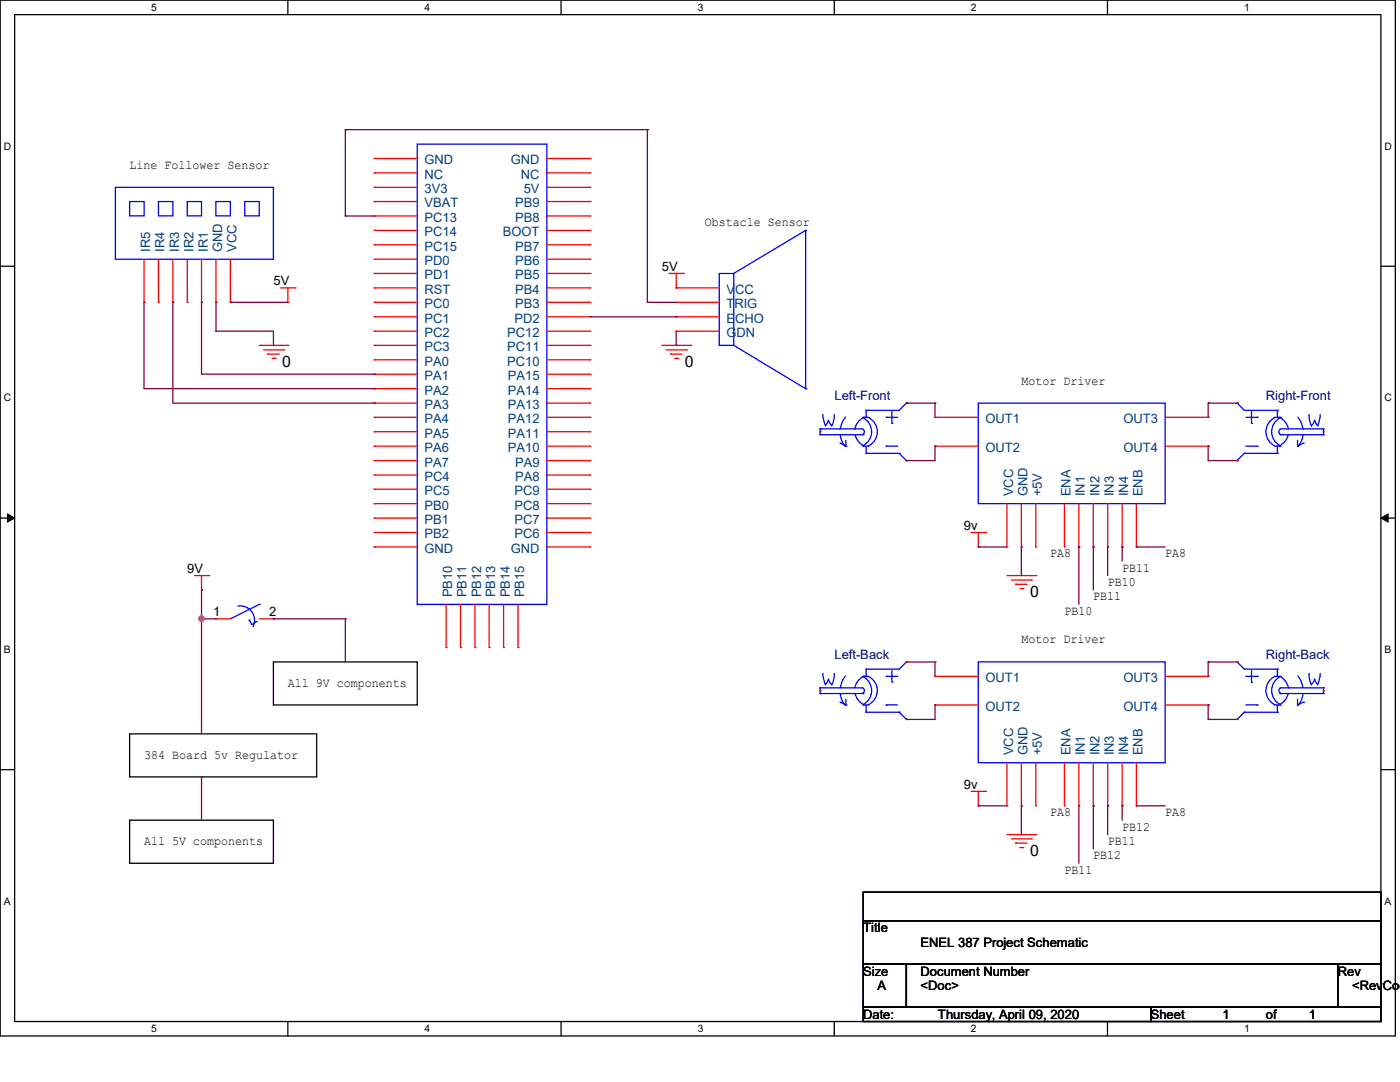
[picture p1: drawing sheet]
<svg xmlns="http://www.w3.org/2000/svg" width="279mm" height="216mm" viewBox="0 0 279 216" stroke-linecap="round" stroke-linejoin="round" font-family="sans-serif">
<path d="M0 0h278.5v206.7h-278.5zM2.9 2.9h272.7v200.9h-272.7z" fill="none" stroke="#000" stroke-width=".25"/>
<g fill="#fff">
<path d="M30.2 .3h1.1v2.3h-1.1z"/>
<path d="M30.2 204.1h1.1v2.3h-1.1z"/>
</g>
<path d="M57.4 0v2.9M57.4 203.8v2.9" fill="none" stroke="#000" stroke-width=".25"/>
<g fill="#fff">
<path d="M84.7 .3h1.1v2.3h-1.1z"/>
<path d="M84.7 204.1h1.1v2.3h-1.1z"/>
</g>
<path d="M112 0v2.9M112 203.8v2.9" fill="none" stroke="#000" stroke-width=".25"/>
<g fill="#fff">
<path d="M139.2 .3h1.1v2.3h-1.1z"/>
<path d="M139.2 204.1h1.1v2.3h-1.1z"/>
</g>
<path d="M166.5 0v2.9M166.5 203.8v2.9" fill="none" stroke="#000" stroke-width=".25"/>
<g fill="#fff">
<path d="M193.8 .3h1.1v2.3h-1.1z"/>
<path d="M193.8 204.1h1.1v2.3h-1.1z"/>
</g>
<path d="M221 0v2.9M221 203.8v2.9" fill="none" stroke="#000" stroke-width=".25"/>
<g fill="#fff">
<path d="M248.3 .3h1.1v2.3h-1.1z"/>
<path d="M248.3 204.1h1.1v2.3h-1.1z"/>
<path d="M.8 28h1.4v2.3h-1.4z"/>
<path d="M276.3 28h1.4v2.3h-1.4z"/>
<path d="M.8 78.2h1.4v2.3h-1.4z"/>
<path d="M276.3 78.2h1.4v2.3h-1.4z"/>
</g>
<path d="M0 53.1h2.9M275.6 53.1h2.9" fill="none" stroke="#000" stroke-width=".25"/>
<g fill="#fff">
<path d="M.8 128.5h1.3v2.2h-1.3z"/>
<path d="M276.3 128.5h1.3v2.2h-1.3z"/>
</g>
<path d="M0 103.4h2.9M275.6 103.4h2.9" fill="none" stroke="#000" stroke-width=".25"/>
<path d="M1.5 102.5l1.4 .9-1.4 .8zM275.6 103.4l1.4-.9v1.7z" fill="#000" stroke="#000" stroke-width=".2"/>
<g fill="#fff">
<path d="M.8 178.7h1.3v2.2h-1.3z"/>
<path d="M276.3 178.7h1.3v2.2h-1.3z"/>
</g>
<path d="M54.6 132.1h28.7v8.6h-28.7zM0 153.6h2.9M25.9 146.4h37.3v8.6h-37.3zM275.6 153.6h2.9M25.9 163.7h28.7v8.6h-28.7zM172.3 178h103.3v5.7h-103.3zM172.3 183.7h103.3v8.7h-103.3zM172.3 192.4h8.6v8.6h-8.6zM180.9 192.4h86.1v8.6h-86.1zM267 192.4h8.6v8.6h-8.6zM172.3 201h57.4v2.8h-57.4zM229.7 201h45.9v2.8h-45.9z" fill="none" stroke="#000" stroke-width=".25"/>
<g fill="none" stroke="#f00" stroke-width=".25">
<path d="M74.7 31.6h.1M74.7 34.5h.1M74.7 37.4h.1M74.7 31.6h8.6M74.7 34.5h8.6M74.7 37.4h8.6M109.1 31.6h8.6M109.1 34.5h8.6M109.1 37.4h8.6M117.7 31.6h.1M117.7 34.5h.1M117.7 37.4h.1"/>
<path d="M28.7 51.7v8.6M31.6 51.7v8.6M34.5 51.7v8.6M37.4 51.7v8.6M40.2 51.7v8.6M43.1 51.7v8.6M46 51.7v8.6M56 57.4h2.9M57.4 57.4v2.9M58.9 57.4h.1M74.7 40.2h.1M74.7 43.1h.1"/>
<path d="M74.7 46h.1M74.7 48.9h.1M74.7 51.7h.1M74.7 54.6h.1M74.7 57.4h.1M74.7 57.4h8.6M74.7 54.6h8.6M74.7 40.2h8.6M74.7 43.1h8.6M74.7 46h8.6M74.7 48.9h8.6M74.7 51.7h8.6"/>
<path d="M109.1 57.4h8.6M109.1 54.6h8.6M109.1 40.2h8.6M109.1 43.1h8.6M109.1 46h8.6M109.1 48.9h8.6M109.1 51.7h8.6M117.7 57.4h.1M117.7 54.6h.1M117.7 51.7h.1M117.7 48.9h.1M117.7 43.1h.1"/>
<path d="M117.7 40.2h.1M117.7 46h.1M133.5 54.6h2.9M135 57.4h.1M135 57.4h8.6M135 54.6v2.8M136.4 54.6h.1M28.7 60.3h.1M31.6 60.3h.1M34.5 60.3h.1M37.4 60.3h.1M40.2 60.3h.1"/>
<path d="M43.1 60.3h.1M46 60.3h.1M51.7 68.9h5.7M52.6 69.8h4M53.4 70.7h.1M53.4 70.7h2.4M54.3 71.5h.6M54.9 71.5h.1M56.6 69.8h.1M57.4 68.9h.1M57.4 60.3h.1M74.7 60.3h.1"/>
<path d="M74.7 63.2h.1M74.7 66.1h.1M74.7 68.9h.1M74.7 71.8h.1M74.7 74.7h.1M74.7 77.6h.1M74.7 68.9h8.6M74.7 60.3h8.6M74.7 63.2h8.6M74.7 66.1h8.6M74.7 71.8h8.6M74.7 74.7h8.6"/>
<path d="M74.7 77.6h8.6M109.1 68.9h8.6M109.1 60.3h8.6M109.1 63.2h8.6M109.1 66.1h8.6M109.1 71.8h8.6M109.1 74.7h8.6M109.1 77.6h8.6M117.7 77.6h.1M117.7 74.7h.1M117.7 71.8h.1M117.7 68.9h.1"/>
<path d="M117.7 66.1h.1M117.7 63.2h.1M117.7 60.3h.1M132.1 68.9h5.7M132.9 69.8h4M133.8 70.7h.1M133.8 70.7h2.3M134.7 71.5h.6M135 60.3h.1M135 63.2h.1M135 66.1h.1M135 60.3h8.6"/>
<path d="M135 63.2h8.6M135 66.1h8.6M135.3 71.5h.1M136.9 69.8h.1M137.8 68.9h.1M74.7 80.4h.1M74.7 83.3h.1M74.7 86.1h.1M74.7 89h.1M74.7 91.9h.1M74.7 94.8h.1M74.7 97.6h.1"/>
<path d="M74.7 80.4h8.6M74.7 83.3h8.6M74.7 86.1h8.6M74.7 89h8.6M74.7 91.9h8.6M74.7 94.8h8.6M74.7 97.6h8.6M109.1 80.4h8.6M109.1 83.3h8.6M109.1 86.1h8.6M109.1 89h8.6M109.1 91.9h8.6"/>
<path d="M109.1 94.8h8.6M109.1 97.6h8.6M117.7 97.6h.1M117.7 94.8h.1M117.7 91.9h.1M117.7 89h.1M117.7 86.1h.1M117.7 83.3h.1M117.7 80.4h.1M163.7 86.1h.1M180.9 91.9h.1M180.9 80.4h.1"/>
<path d="M186.6 83.3h.1M186.6 89h.1M186.6 83.3h8.6M186.6 89h8.6M232.5 83.3h8.6M232.5 89h8.6M241.1 83.3h.1M241.1 89h.1M246.9 91.9h.1M246.9 80.4h.1M264.1 86.1h.1M38.8 114.9h2.9"/>
<path d="M40.2 117.7h.1M40.2 114.9v2.8M41.7 114.9h.1M74.7 109.1h.1M74.7 100.5h.1M74.7 103.4h.1M74.7 106.3h.1M74.7 106.3h8.6M74.7 109.1h8.6M74.7 100.5h8.6M74.7 103.4h8.6M109.1 106.3h8.6"/>
<path d="M109.1 109.1h8.6M109.1 100.5h8.6M109.1 103.4h8.6M117.7 109.1h.1M117.7 103.4h.1M117.7 106.3h.1M117.7 100.5h.1M193.8 106.3h2.9M195.2 109.1h.1M195.2 106.3v2.8M196.7 106.3h.1M201 109.1h.1"/>
<path d="M201 114.9h5.7M201 100.5v8.6M201.8 115.7h4M202.7 116.6h.1M202.7 116.6h2.3M203.5 117.4h.6M203.8 109.1h.1M203.8 100.5v8.6M204.1 117.4h.1M205.8 115.7h.1M206.7 114.9h.1M206.7 109.1h.1"/>
<path d="M206.7 100.5v8.6M212.4 109.1h.1M212.4 100.5v8.6M215.3 109.1h.1M215.3 100.5v8.6M218.2 109.1h.1M218.2 100.5v8.6M221.1 109.1h.1M221.1 100.5v8.6M223.9 109.1h.1M223.9 100.5v8.6M226.8 109.1h.1"/>
<path d="M226.8 100.5v8.6M43.1 123.5h.1M43.1 123.5h2.9M51.7 123.5h2.9M54.6 123.5h.1M89 129.2h.1M89 120.6v8.6M91.9 129.2h.1M91.9 120.6v8.6M94.8 129.2h.1M94.8 120.6v8.6M97.6 129.2h.1"/>
<path d="M97.6 120.6v8.6M100.5 129.2h.1M100.5 120.6v8.6M103.4 129.2h.1M103.4 120.6v8.6M163.7 137.8h.1M180.9 132.1h.1M186.6 135h.1M186.6 135h8.6M232.5 135h8.6M241.1 135h.1M246.9 132.1h.1"/>
<path d="M264.1 137.8h.1M180.9 143.6h.1M186.6 140.7h.1M186.6 140.7h8.6M193.8 157.9h2.9M195.2 157.9v2.9M196.7 157.9h.1M201 152.2v8.6M203.8 152.2v8.6M206.7 152.2v8.6M212.4 152.2v8.6M215.3 152.2v8.6"/>
<path d="M218.2 152.2v8.6M221.1 152.2v8.6M223.9 152.2v8.6M226.8 152.2v8.6M232.5 140.7h8.6M241.1 140.7h.1M246.9 143.6h.1M195.2 160.8h.1M201 160.8h.1M201 166.5h5.7M201.8 167.4h4M202.7 168.2h.1"/>
<path d="M202.7 168.2h2.3M203.5 169.1h.6M203.8 160.8h.1M204.1 169.1h.1M205.8 167.4h.1M206.7 166.5h.1M206.7 160.8h.1M212.4 160.8h.1M215.3 160.8h.1M218.2 160.8h.1M221.1 160.8h.1M223.9 160.8h.1"/>
<path d="M226.8 160.8h.1"/>
</g>
<g fill="none" stroke="#00f" stroke-width=".25">
<path d="M23 37.4h31.6v14.3h-31.6zM83.3 28.7h25.8v91.9h-25.8zM25.9 40.2h2.8v2.9h-2.8zM31.6 40.2h2.9v2.9h-2.9zM37.4 40.2h2.8v2.9h-2.8zM43.1 40.2h2.9v2.9h-2.9zM48.9 40.2h2.8v2.9h-2.8zM143.6 54.6h2.8v14.3h-2.8zM160.8 46h.1M160.8 46l-14.4 8.6M160.8 46v31.6M146.4 68.9l14.4 8.7"/>
<path d="M160.8 77.6h.1M163.7 85.6h.1M163.7 86.7h.1M163.7 85.6h8.6M163.7 86.7h8.6M163.7 85.6v1.1M164.2 82.7l.2 1.4 .4 .9M165.3 83.9l-.2 .5-.4 .5M165.4 83.9l.2 .6 .4 .4M166.5 82.7l-.1 1.1-.4 1.2M167.7 88.4h.1M167.7 88.4l1.1 .6"/>
<path d="M167.7 86.8l.4 1.5 .6 .8M168.8 83.2l-.8 1.4-.3 1M168.8 89h.1M168.8 87.9v1.1M170.6 86.7l.6 1.3 1.1 .9M172.2 83.3a3.1 3.1 0 0 1 1.7 2.8 3.1 3.1 0 0 1-1.7 2.9M172.2 85.7l.3 .4-.3 .5M172.3 89h.1M172.3 83.3h.1M172.3 86.7h.1M172.3 89h1.1M172.3 83.3h1.1"/>
<path d="M172.3 83.3a3.1 3.1 0 0 0-1.7 2.3M172.8 90.5h.1M172.8 81.9h.1M172.8 83.3h.1M172.8 90.5h6.7M172.8 81.9v1.4M172.8 89v1.5M173.4 83.3a3.1 3.1 0 0 1 1.7 2.8 3.1 3.1 0 0 1-1.7 2.9M176.9 89h.1M176.9 83.3h.1M176.9 89h2.3M176.9 83.3h2.3"/>
<path d="M178 84.5h.1M178 82.1v2.4M179.5 90.5h.1M179.5 90.5l1.4 1.4M180.9 80.4h.1M180.9 91.9h.1M180.9 80.4l-1.4 1.5h-6.7M195.2 80.4h37.3v20.1h-37.3zM246.9 80.4h.1M246.9 91.9h.1M246.9 80.4l1.4 1.5h6.6M248.3 90.5h.1"/>
<path d="M248.3 90.5h6.6M248.3 90.5l-1.4 1.4M248.6 89h2.3M248.6 83.3h2.3M249.8 84.5h.1M249.8 82.1v2.4M250.9 89h.1M250.9 83.3h.1M254.3 89h1.2M254.3 83.3h1.2M254.4 83.3a3.1 3.1 0 0 0-1.8 2.8 3.1 3.1 0 0 0 1.8 2.9M254.9 90.5h.1"/>
<path d="M254.9 81.9h.1M254.9 83.3h.1M254.9 81.9v1.4M254.9 89v1.5M255.4 83.3a3.1 3.1 0 0 1 1.7 2.3M255.5 89h.1M255.5 83.3h.1M255.5 86.7h.1M255.5 85.6h8.6M255.5 86.7h8.6M255.5 85.7l-.3 .4 .3 .5M255.5 83.3a3.1 3.1 0 0 0-1.7 2.8 3.1 3.1 0 0 0 1.7 2.9"/>
<path d="M257.1 86.7l-.6 1.3-1.1 .9M259 89h.1M259 87.9v1.1M259 83.2l.8 1.4 .2 1M260 86.8l-.2 1-.8 1.3M260.1 88.4h.1M260.1 88.4l-1.1 .6M261.2 82.7l.1 1.1 .5 1.2M262.3 83.9l-.2 .5-.4 .5M262.4 83.9l.2 .6 .4 .4M263.5 82.7l-.1 .9-.5 1.4M264.1 85.6h.1"/>
<path d="M264.1 86.7h.1M264.1 85.6v1.1M47.5 120.9a2.83 2.83 0 0 1 2.7 1.2 2.83 2.83 0 0 1 .3 2.9M49.7 123.7h.1M49.7 123.7l.6 .9 .8-.6M51.1 124h.1M51.7 120.6h.1M51.7 120.6l-5.7 2.9M163.7 137.2h.1M163.7 138.4h.1M163.7 137.2h8.6M163.7 138.4h8.6"/>
<path d="M163.7 137.2v1.2M164.2 134.4l.1 .9 .5 1.4M165.3 135.5l-.2 .6-.4 .4M165.4 135.5l.2 .6 .4 .5M166.5 134.4l-.1 1.1-.4 1.2M167.7 138.4l.4 1.5 .6 .9M168.7 134.9l-.5 .9-.5 1.4M168.8 139.5v1.2M170.6 138.4l.6 1.2 1.1 1M172.2 137.3l.3 .5-.3 .5M172.2 135a3.1 3.1 0 0 1 1.7 2.8 3.1 3.1 0 0 1-1.7 2.8M172.3 135h.1"/>
<path d="M172.3 138.4h.1M172.3 135h1.1M172.3 135l-1.1 .9-.6 1.4M172.8 133.5h.1M172.8 135h.1M172.8 133.5v1.5M173.4 135a3.1 3.1 0 0 1 1.7 2.8 3.1 3.1 0 0 1-1.7 2.8M176.9 135h.1M176.9 135h2.3M178 136.1h.1M178 133.8v2.3M180.9 132.1h.1"/>
<path d="M180.9 132.1l-1.4 1.4h-6.7M195.2 132.1h37.3v20.1h-37.3zM246.9 132.1h.1M246.9 132.1l1.4 1.4h6.6M248.6 135h2.3M249.8 136.1h.1M249.8 133.8v2.3M250.9 135h.1M254.3 135h1.2M254.4 135a3.1 3.1 0 0 0-1.8 2.8 3.1 3.1 0 0 0 1.8 2.8M254.9 133.5h.1M254.9 135h.1"/>
<path d="M254.9 133.5v1.5M255.5 135l1.1 .9 .5 1.4M255.5 135h.1M255.5 138.4h.1M255.5 137.2h8.6M255.5 138.4h8.6M255.5 135a3.1 3.1 0 0 0-1.7 2.8 3.1 3.1 0 0 0 1.7 2.8M255.5 137.3l-.3 .5 .3 .5M257.1 138.4l-.6 1.2-1.1 1M259 139.5v1.2M259 134.9l.6 .9 .4 1.5M260 138.4l-.2 1-.8 1.3"/>
<path d="M261.2 134.4l.1 1.1 .5 1.2M262.3 135.5l-.2 .6-.4 .4M262.4 135.5l.2 .6 .4 .5M263.5 134.4l-.1 .9-.5 1.3M264.1 137.2h.1M264.1 138.4h.1M264.1 137.2v1.2M167.7 140.1h.1M167.7 140.1l1.1 .6M168.8 140.7h.1M172.3 140.7h.1M172.3 140.7h1.1"/>
<path d="M172.8 142.1h.1M172.8 142.1h6.7M172.8 140.7v1.4M176.9 140.7h.1M176.9 140.7h2.3M179.5 142.1h.1M179.5 142.1l1.4 1.5M180.9 143.6h.1M246.9 143.6h.1M248.3 142.1h.1M248.3 142.1h6.6M248.3 142.1l-1.4 1.5"/>
<path d="M248.6 140.7h2.3M250.9 140.7h.1M254.3 140.7h1.2M254.9 142.1h.1M254.9 140.7v1.4M255.5 140.7h.1M259 140.7h.1M260.1 140.1h.1M260.1 140.1l-1.1 .6"/>
</g>
<g fill="none" stroke="#800040" stroke-width=".25">
<path d="M68.9 25.9h.1M68.9 25.9v17.2M68.9 25.9h60.3M129.2 25.9h.1M129.2 25.9v34.4M68.9 43.1h.1M68.9 43.1h5.8M28.7 60.3h.1M28.7 60.3v17.3h46M34.5 60.3h.1M34.5 60.3v20.1h40.2M40.2 60.3h.1"/>
<path d="M40.2 60.3v14.4h34.5M43.1 60.3h.1M43.1 66.1h.1M43.1 60.3v5.8M43.1 66.1h11.5v2.8M46 60.3h.1M46 60.3h11.4M54.6 68.9h.1M74.7 74.7h.1M74.7 77.6h.1M117.7 63.2h17.3M129.2 60.3h.1"/>
<path d="M129.2 60.3h5.8M135 63.2h.1M135 68.9h.1M135 66.1v2.8M74.7 80.4h.1M180.9 91.9h.1M180.9 80.4h.1M180.9 80.4h5.7M186.6 89h.1M186.6 80.4h.1M186.6 89v2.9h-5.7M186.6 80.4v2.9"/>
<path d="M241.1 91.9h.1M241.1 89h.1M241.1 80.4h.1M241.1 91.9h5.8M241.1 80.4v2.9M241.1 89v2.9M241.1 80.4h5.8M40.2 117.7h.1M40.2 117.7v28.7M195.2 109.1h.1M195.2 109.1h5.8M203.8 109.1h.1"/>
<path d="M203.8 109.1v5.8M215.3 109.1h.1M215.3 109.1v11.5M218.2 109.1h.1M218.2 109.1v8.6M221.1 109.1h.1M221.1 109.1v5.8M223.9 109.1h.1M223.9 109.1v2.9M226.8 109.1h.1M226.8 109.1h5.7M40.2 123.5h.1"/>
<path d="M40.2 123.5h2.9M54.6 123.5h.1M54.6 123.5h14.3M68.9 123.5h.1M68.9 123.5v8.6M180.9 132.1h.1M180.9 132.1h5.7M186.6 132.1h.1M186.6 132.1v2.9M241.1 132.1h.1M241.1 132.1v2.9M241.1 132.1h5.8"/>
<path d="M40.2 155h.1M40.2 155v8.7M180.9 143.6h.1M186.6 140.7h.1M186.6 140.7v2.9h-5.7M241.1 140.7h.1M241.1 143.6h.1M241.1 140.7v2.9M241.1 143.6h5.8M195.2 160.8h.1M195.2 160.8h5.8M203.8 160.8h.1"/>
<path d="M203.8 160.8v5.7M215.3 160.8h.1M215.3 160.8v11.5M218.2 160.8h.1M218.2 160.8v8.6M221.1 160.8h.1M221.1 160.8v5.7M223.9 160.8h.1M223.9 160.8v2.9M226.8 160.8h.1M226.8 160.8h5.7"/>
</g>
<circle cx="40.2" cy="123.4" r=".55" fill="#f0f" stroke="#f0f" stroke-width=".25"/>
<g font-size="3.1">
<text x="56.3" y="73.2">0</text>
<text x="136.7" y="73.2">0</text>
<text x="205.6" y="119.1">0</text>
<text x="205.6" y="170.8">0</text>
</g>
<g font-size="2.6">
<text x="25.9" y="33.7">Line Follower Sensor</text>
<text x="140.7" y="45.2">Obstacle Sensor</text>
<text x="54.6" y="56.9">5V</text>
<text x="132.1" y="54.1">5V</text>
<text x="203.8" y="76.7">Motor Driver</text>
<text x="192.4" y="105.7">9v</text>
<text x="209.6" y="111.2">PA8</text>
<text x="232.5" y="111.2">PA8</text>
<text x="37.4" y="114.3">9V</text>
<text x="218.2" y="119.8">PB11</text>
<text x="221.1" y="116.9">PB10</text>
<text x="223.9" y="114">PB11</text>
<text x="42.5" y="122.9">1</text>
<text x="53.7" y="122.9">2</text>
<text x="212.4" y="122.7">PB10</text>
<text x="203.8" y="128.4">Motor Driver</text>
<text x="57.4" y="137">All 9V components</text>
<text x="28.7" y="151.4">384 Board 5v Regulator</text>
<text x="192.4" y="157.4">9v</text>
<text x="209.6" y="162.9">PA8</text>
<text x="223.9" y="165.7">PB12</text>
<text x="232.5" y="162.9">PA8</text>
<text x="28.7" y="168.6">All 5V components</text>
<text x="218.2" y="171.4">PB12</text>
<text x="221.1" y="168.6">PB11</text>
<text x="212.4" y="174.3">PB11</text>
<text x="172.3" y="186.1">Title</text>
<text x="183.7" y="188.9">ENEL 387 Project Schematic</text>
<text x="172.3" y="194.7">Size</text>
<text x="175.1" y="197.6">A</text>
<text x="183.7" y="194.7">Document Number</text>
<text x="183.7" y="197.6">&lt;Doc&gt;</text>
<text x="267" y="194.7">Rev</text>
<text x="269.8" y="197.6">&lt;RevCod</text>
<text x="172.3" y="203.3">Date:</text>
<text x="187.2" y="203.3">Thursday, April 09, 2020</text>
<text x="229.7" y="203.3">Sheet</text>
<text x="244" y="203.3">1</text>
<text x="252.6" y="203.3">of</text>
<text x="261.2" y="203.3">1</text>
</g>
<g font-size="2.6" fill="#004080">
<text x="84.7" y="32.8">GND</text>
<text x="84.7" y="35.7">NC</text>
<text x="102" y="32.8">GND</text>
<text x="104" y="35.7">NC</text>
<text x="84.7" y="38.6">3V3</text>
<text x="84.7" y="41.4">VBAT</text>
<text x="102.8" y="41.4">PB9</text>
<text x="104.5" y="38.6">5V</text>
<text x="84.7" y="44.3">PC13</text>
<text x="84.7" y="47.2">PC14</text>
<text x="100.4" y="47.2">BOOT</text>
<text x="102.8" y="44.3">PB8</text>
<text x="30" y="50.3" transform="rotate(-90 30 50.3)">IR5</text>
<text x="32.9" y="50.3" transform="rotate(-90 32.9 50.3)">IR4</text>
<text x="35.7" y="50.3" transform="rotate(-90 35.7 50.3)">IR3</text>
<text x="38.6" y="50.3" transform="rotate(-90 38.6 50.3)">IR2</text>
<text x="41.4" y="50.3" transform="rotate(-90 41.4 50.3)">IR1</text>
<text x="44.3" y="50.3" transform="rotate(-90 44.3 50.3)">GND</text>
<text x="47.2" y="50.3" transform="rotate(-90 47.2 50.3)">VCC</text>
<text x="84.7" y="50">PC15</text>
<text x="84.7" y="52.9">PD0</text>
<text x="102.8" y="52.9">PB6</text>
<text x="102.8" y="50">PB7</text>
<text x="84.7" y="55.8">PD1</text>
<text x="84.7" y="58.6">RST</text>
<text x="102.8" y="58.6">PB4</text>
<text x="102.8" y="55.8">PB5</text>
<text x="145" y="58.6">VCC</text>
<text x="84.7" y="61.5">PC0</text>
<text x="84.7" y="64.4">PC1</text>
<text x="102.7" y="64.4">PD2</text>
<text x="102.8" y="61.5">PB3</text>
<text x="145" y="61.5">TRIG</text>
<text x="145" y="64.4">ECHO</text>
<text x="84.7" y="67.3">PC2</text>
<text x="84.7" y="70.1">PC3</text>
<text x="101.2" y="70.1">PC11</text>
<text x="101.2" y="67.3">PC12</text>
<text x="145" y="67.3">GDN</text>
<text x="84.7" y="73">PA0</text>
<text x="84.7" y="75.9">PA1</text>
<text x="101.2" y="73">PC10</text>
<text x="101.3" y="75.9">PA15</text>
<text x="84.7" y="78.7">PA2</text>
<text x="84.7" y="81.6">PA3</text>
<text x="101.3" y="81.6">PA13</text>
<text x="101.3" y="78.7">PA14</text>
<text x="84.7" y="84.5">PA4</text>
<text x="84.7" y="87.3">PA5</text>
<text x="101.3" y="87.3">PA11</text>
<text x="101.3" y="84.5">PA12</text>
<text x="196.7" y="84.5">OUT1</text>
<text x="224.2" y="84.5">OUT3</text>
<text x="84.7" y="90.2">PA6</text>
<text x="84.7" y="93.1">PA7</text>
<text x="84.7" y="96">PC4</text>
<text x="101.3" y="90.2">PA10</text>
<text x="102.8" y="96">PA8</text>
<text x="102.8" y="93.1">PA9</text>
<text x="196.7" y="90.2">OUT2</text>
<text x="224.2" y="90.2">OUT4</text>
<text x="84.7" y="98.8">PC5</text>
<text x="84.7" y="101.7">PB0</text>
<text x="102.7" y="101.7">PC8</text>
<text x="102.7" y="98.8">PC9</text>
<text x="202.2" y="99.1" transform="rotate(-90 202.2 99.1)">VCC</text>
<text x="205.1" y="99.1" transform="rotate(-90 205.1 99.1)">GND</text>
<text x="207.9" y="99.1" transform="rotate(-90 207.9 99.1)">+5V</text>
<text x="213.7" y="99.1" transform="rotate(-90 213.7 99.1)">ENA</text>
<text x="216.5" y="99.1" transform="rotate(-90 216.5 99.1)">IN1</text>
<text x="219.4" y="99.1" transform="rotate(-90 219.4 99.1)">IN2</text>
<text x="222.3" y="99.1" transform="rotate(-90 222.3 99.1)">IN3</text>
<text x="225.2" y="99.1" transform="rotate(-90 225.2 99.1)">IN4</text>
<text x="228" y="99.1" transform="rotate(-90 228 99.1)">ENB</text>
<text x="84.7" y="104.6">PB1</text>
<text x="84.7" y="107.4">PB2</text>
<text x="102.7" y="104.6">PC7</text>
<text x="102.7" y="107.4">PC6</text>
<text x="84.7" y="110.3">GND</text>
<text x="102" y="110.3">GND</text>
<text x="90.3" y="119.2" transform="rotate(-90 90.3 119.2)">PB10</text>
<text x="93.1" y="119.2" transform="rotate(-90 93.1 119.2)">PB11</text>
<text x="96" y="119.2" transform="rotate(-90 96 119.2)">PB12</text>
<text x="98.8" y="119.2" transform="rotate(-90 98.8 119.2)">PB13</text>
<text x="101.7" y="119.2" transform="rotate(-90 101.7 119.2)">PB14</text>
<text x="104.6" y="119.2" transform="rotate(-90 104.6 119.2)">PB15</text>
<text x="196.7" y="136.1">OUT1</text>
<text x="224.2" y="136.1">OUT3</text>
<text x="196.7" y="141.9">OUT2</text>
<text x="224.2" y="141.9">OUT4</text>
<text x="202.2" y="150.7" transform="rotate(-90 202.2 150.7)">VCC</text>
<text x="205.1" y="150.7" transform="rotate(-90 205.1 150.7)">GND</text>
<text x="207.9" y="150.7" transform="rotate(-90 207.9 150.7)">+5V</text>
<text x="213.7" y="150.7" transform="rotate(-90 213.7 150.7)">ENA</text>
<text x="216.5" y="150.7" transform="rotate(-90 216.5 150.7)">IN1</text>
<text x="219.4" y="150.7" transform="rotate(-90 219.4 150.7)">IN2</text>
<text x="222.3" y="150.7" transform="rotate(-90 222.3 150.7)">IN3</text>
<text x="225.2" y="150.7" transform="rotate(-90 225.2 150.7)">IN4</text>
<text x="228" y="150.7" transform="rotate(-90 228 150.7)">ENB</text>
</g>
<g font-size="2.6" fill="#000080">
<text x="166.5" y="79.9">Left-Front</text>
<text x="252.6" y="79.9">Right-Front</text>
<text x="166.5" y="131.5">Left-Back</text>
<text x="252.6" y="131.5">Right-Back</text>
</g>
<g font-size="2.1">
<text x="30.2" y="2.2">5</text>
<text x="84.7" y="2.2">4</text>
<text x="139.2" y="2.2">3</text>
<text x="193.8" y="2.2">2</text>
<text x="248.3" y="2.2">1</text>
<text x=".8" y="29.8">D</text>
<text x="276.3" y="29.8">D</text>
<text x=".8" y="80.1">C</text>
<text x="276.3" y="80.1">C</text>
<text x=".8" y="130.3">B</text>
<text x="276.3" y="130.3">B</text>
<text x=".8" y="180.5">A</text>
<text x="276.3" y="180.5">A</text>
<text x="30.2" y="206">5</text>
<text x="84.7" y="206">4</text>
<text x="139.2" y="206">3</text>
<text x="193.8" y="206">2</text>
<text x="248.3" y="206">1</text>
</g>
</svg>
